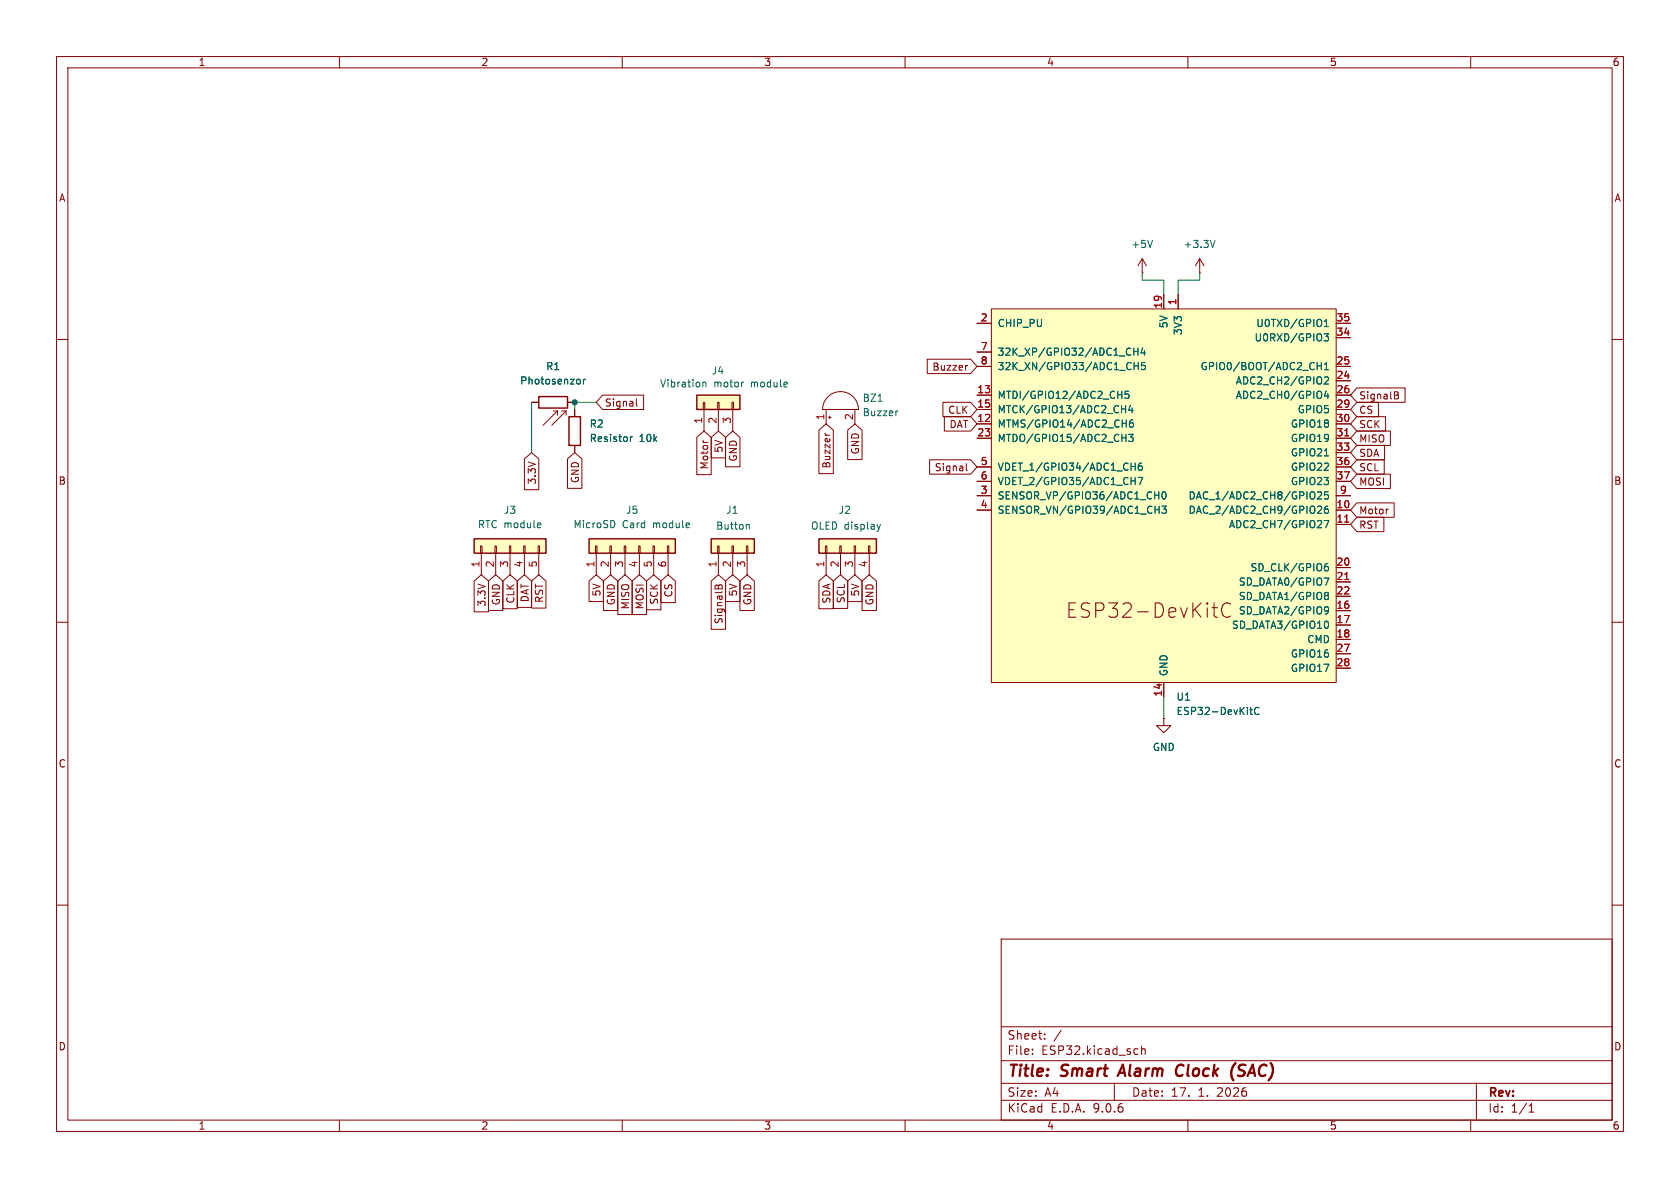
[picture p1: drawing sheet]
<svg xmlns="http://www.w3.org/2000/svg" width="297mm" height="210mm" viewBox="0 0 297 210" stroke-linecap="round" stroke-linejoin="round" font-family="sans-serif">
<g fill="none" stroke="#840000" stroke-width=".18">
<path d="M10 10h277v190h-277zM12 12h273v186h-273zM60 10v2M110 10v2M160 10v2M210 10v2M260 10v2M10 60h2M285 60h2M10 110h2M285 110h2M10 160h2"/>
<path d="M177 166h108v32h-108zM285 160h2M60 198v2M110 198v2M160 198v2M177 194.5h108M177 191.5h108M177 187.5h108M177 181.5h108M182.5 186.3v.1M182.5 185.5v.1M184.7 183.6v.1"/>
<path d="M184.7 182.8v.1M187.6 182.1l-1.3 2M197 191.5v3M201 185.4l.2 .1M201.2 186.3l-.2 .1M201.8 184.9v1.5M201.8 185.5l.2-.1 .4 .1 .1 .9M210 198v2M260 198v2M261 191.5v6.5M270.3 196.6h.9M270.3 195.5l.4-.4v1.5"/>
</g>
<path d="M198.5 188.2l-.9 2M208.9 188.2a1.13 1.13 0 0 0-1 .7 1.13 1.13 0 0 0 .3 1.2l.2 .1 .5-.1M218.4 187.9l-.1 .1M218.8 190.1l.8 .1M219.5 188.2l-.2 .1a.46 .46 0 0 0-.3 .5 .46 .46 0 0 0 .3 .4" fill="none" stroke="#840000" stroke-width=".4"/>
<path d="M123.2 69.9h7.6v2.5h-7.6z" fill="#ffffc2"/>
<path d="M123.2 69.9h7.6v2.5h-7.6z" fill="none" stroke="#840000" stroke-width=".25"/>
<path d="M212.1 48.3h.1M212.1 45.7l-.8 1.3M212.1 45.7l.8 1.3M212.1 45.7v2.6M124.3 71.1h.3v1.3h-.3zM124.5 72.4v3.8M126.9 71.1h.2v1.3h-.2zM127 72.4v3.8M129.4 71.1h.3v1.3h-.3zM129.5 72.4v3.8" fill="none" stroke="#840000" stroke-width=".18"/>
<path d="M214.8 42.5l-.4 1.3M124.3 67.6v.8M124.3 67.7l.1-.1h.3l.1 .8M131.5 67.6h-.3" fill="none" stroke="#006464" stroke-width=".18"/>
<path d="M83.8 95.3h12.7v2.5h-12.7z" fill="#ffffc2"/>
<path d="M83.8 95.3h12.7v2.5h-12.7z" fill="none" stroke="#840000" stroke-width=".25"/>
<path d="M85 96.5h.2v1.3h-.2zM85.1 97.8v3.8M87.5 96.5h.3v1.3h-.3zM87.6 97.8v3.8M90 96.5h.3v1.3h-.3zM90.2 97.8v3.8M92.6 96.5h.2v1.3h-.2zM92.7 97.8v3.8M95.1 96.5h.3v1.3h-.3zM95.2 97.8v3.8" fill="none" stroke="#840000" stroke-width=".18"/>
<path d="M95.2 92.4l.4 .1v.2l-.6 .2M95.6 93.2l-.4 .1" fill="none" stroke="#006464" stroke-width=".18"/>
<path d="M144.8 95.3h10.1v2.5h-10.1z" fill="#ffffc2"/>
<path d="M95.2 70.1h5.1v2h-5.1zM100.6 73.7h2v5h-2zM144.8 95.3h10.1v2.5h-10.1z" fill="none" stroke="#840000" stroke-width=".25"/>
<g fill="none" stroke="#840000" stroke-width=".18">
<path d="M94 71.1h1.2M97.8 72.6h.8M98.6 72.6l-2.6 2.6M98.6 72.6v.8M99.3 72.6h.8M100.1 72.6l-2.6 2.6M100.1 72.6v.8M100.3 71.1h1.3M101.6 72.4v1.3M101.6 78.7v1.3M145.9 96.5h.3v1.3h-.3zM146 97.8v3.8"/>
<path d="M148.5 96.5h.2v1.3h-.2zM148.6 97.8v3.8M151 96.5h.3v1.3h-.3zM151.1 97.8v3.8M153.5 96.5h.3v1.3h-.3zM153.7 97.8v3.8"/>
</g>
<path d="M102.4 67l.2 .3v.3l-.2 .3M103.1 67v.9M103.5 67l-.4 .3M111.4 77.2v.8M111.8 77.2l-.4 .2M155 92.7l.4 .8M155.4 93.5l-.2 .3M155.7 92.7l-.3 .8" fill="none" stroke="#006464" stroke-width=".18"/>
<path d="M125.7 95.3h7.6v2.5h-7.6z" fill="#ffffc2"/>
<path d="M125.7 95.3h7.6v2.5h-7.6z" fill="none" stroke="#840000" stroke-width=".25"/>
<path d="M126.9 96.5h.2v1.3h-.2zM127 97.8v3.8M129.4 96.5h.3v1.3h-.3zM129.5 97.8v3.8M132 96.5h.2v1.3h-.2zM132.1 97.8v3.8" fill="none" stroke="#840000" stroke-width=".18"/>
<path d="M132.1 92.7l.4 .2v.6" fill="none" stroke="#006464" stroke-width=".18"/>
<path d="M104.1 95.3h15.3v2.5h-15.3z" fill="#ffffc2"/>
<path d="M104.1 95.3h15.3v2.5h-15.3z" fill="none" stroke="#840000" stroke-width=".25"/>
<g fill="none" stroke="#840000" stroke-width=".18">
<path d="M201.9 48.3h.1M201.9 45.7l-.7 1.3M201.9 45.7l.8 1.3M201.9 45.7v2.6M105.3 96.5h.2v1.3h-.2zM105.4 97.8v3.8M107.8 96.5h.3v1.3h-.3zM107.9 97.8v3.8M110.4 96.5h.2v1.3h-.2zM110.5 97.8v3.8M112.9 96.5h.3v1.3h-.3zM113 97.8v3.8"/>
<path d="M115.4 96.5h.3v1.3h-.3zM115.6 97.8v3.8M118 96.5h.2v1.3h-.2zM118.1 97.8v3.8"/>
</g>
<path d="M203.7 42.5l-.4 1.3M108.6 92.2l.1 .4-.1 .5" fill="none" stroke="#006464" stroke-width=".18"/>
<path d="M175.3 54.6h60.9v66.1h-60.9z" fill="#ffffc2"/>
<g fill="none" stroke="#840000" stroke-width=".18">
<path d="M172.7 57.2h2.6M175.3 54.6h60.9v66.1h-60.9zM205.7 52.1v2.5M208.3 52.1v2.5M236.2 57.2h2.6M236.2 59.7h2.6M94 71.1h1.2M100.3 71.1h1.3M101.6 72.4v1.3M101.6 78.7v1.3M106.5 69.8h7.3v2.6h-7.3l-1.1-1.3zM112.5 70.5v1.1l.2 .2"/>
<path d="M123.2 77.3l1.3-1.1 1.2 1.1v6.6h-2.5zM124.3 77.8v.2M125.7 77.3l1.3-1.1 1.3 1.1v3.6h-2.6zM128.3 77.3l1.2-1.1 1.3 1.1v5.2h-2.5zM144.8 76l1.2-1.1 1.3 1.1v7.7h-2.5zM145.9 76.6v.2M146 72.4v2.5M146.3 70.2a3.2 3.2 0 0 1 3.5-.7 3.2 3.2 0 0 1 2 2.9h-6.4a3.2 3.2 0 0 1 .9-2.2zM146.4 73.8h.5M146.7 73.5v.5M149.9 76l1.2-1.1 1.3 1.1v5.2h-2.5zM151.1 72.4v2.5"/>
<path d="M163.9 63.5h7.7l1.1 1.3-1.1 1.2h-7.7zM166.7 71.1h4.9l1.1 1.3-1.1 1.3h-4.9zM166.9 73.7h4.7l1.1 1.2-1.1 1.3h-4.7zM171.1 64.6l-.3 .1M172.7 62.2h2.6M172.7 64.8h2.6M172.7 69.9h2.6M172.7 72.4h2.6M172.7 74.9h2.6M172.7 77.5h2.6M236.2 64.8h2.6M236.2 69.9h2.6"/>
<path d="M236.2 72.4h2.6M236.2 74.9h2.6M236.2 77.5h2.6M236.2 67.3h2.6M239.9 78.7h4.9v2.6h-4.9l-1.1-1.3zM239.9 71.1h3.8v2.6h-3.8l-1.1-1.3zM239.9 73.7h5.1v2.5h-5.1l-1.1-1.3zM239.9 68.6h8.5v2.5h-8.5l-1.1-1.2zM239.9 76.2h5.9v2.5h-5.9l-1.1-1.2zM246.5 69.3l.6 .1 .1 .2-.3 .3M246.5 69.9h.4M246.9 69.9l.3 .2v.3l-.7 .1"/>
<path d="M92.7 81.1l1.3-1.1 1.3 1.1v5.5h-2.6zM100.3 81.1l1.3-1.1 1.3 1.1v5.2h-2.6zM164.3 81.3h7.3l1.1 1.3-1.1 1.2h-7.3zM170.8 82v1l.2 .2M172.7 82.6h2.6M172.7 85.1h2.6M172.7 87.6h2.6M172.7 90.2h2.6M236.2 82.6h2.6M236.2 85.1h2.6M236.2 87.6h2.6M236.2 90.2h2.6"/>
<path d="M236.2 80h2.6M236.2 92.7h2.6M239.9 88.9h6.6v2.5h-6.6l-1.1-1.2zM239.9 81.3h4.8v2.5h-4.8l-1.1-1.2zM239.9 91.4h4.8v2.6h-4.8l-1.1-1.3zM239.9 83.8h5.9v2.6h-5.9l-1.1-1.3zM245.3 90h.1M83.8 102.7l1.3-1.1 1.3 1.1v5.5h-2.6zM86.4 102.7l1.2-1.1 1.3 1.1v5.2h-2.5zM88.9 102.7l1.3-1.1 1.2 1.1v4.9h-2.5zM91.4 102.7l1.3-1.1 1.3 1.1v4.7h-2.6zM94 102.7l1.2-1.1 1.3 1.1v4.8h-2.5z"/>
<path d="M104.1 102.7l1.3-1.1 1.3 1.1v3.6h-2.6zM106.7 102.7l1.2-1.1 1.3 1.1v5.2h-2.5zM109.2 102.7l1.3-1.1 1.3 1.1v5.9h-2.6zM111.8 102.7l1.2-1.1 1.3 1.1v5.9h-2.5zM114.3 102.7l1.3-1.1 1.2 1.1v5.1h-2.5zM116.8 102.7l1.3-1.1 1.3 1.1v3.8h-2.6zM125.7 102.7l1.3-1.1 1.3 1.1v8.5h-2.6zM127 103.7l.2-.3h.3l.2 .7M127 103.7l-.2-.3-.3 .1-.1 .6M127 103.7v.4M128.3 102.7l1.2-1.1 1.3 1.1v3.6h-2.5zM130.8 102.7l1.3-1.1 1.3 1.1v5.2h-2.6z"/>
<path d="M144.8 102.7l1.2-1.1 1.3 1.1v4.9h-2.5zM147.3 102.7l1.3-1.1 1.3 1.1v4.9h-2.6zM149.9 102.7l1.2-1.1 1.3 1.1v3.6h-2.5zM152.4 102.7l1.3-1.1 1.2 1.1v5.2h-2.5zM214.3 107.4h.9M214.6 108.8l.2 .2 .4 .1M217.5 106.8a.95 .95 0 0 0-1.1-.1 .95 .95 0 0 0-.4 1 1.08 1.08 0 0 0 .3 1.1 1.08 1.08 0 0 0 1.1 .2l.1-.1M236.2 100.3h2.6M236.2 102.9h2.6M236.2 105.4h2.6M236.2 108h2.6M236.2 110.5h2.6"/>
<path d="M236.2 113h2.6M236.2 115.6h2.6M236.2 118.1h2.6M205.7 127v1.3h1.3l-1.3 1.2-1.2-1.2h1.2M205.7 127h.1M205.7 120.7v2.5"/>
</g>
<g fill="none" stroke="#006464" stroke-width=".18">
<path d="M234.1 59h.8l-.5 .5 .4 .1v.5l-.2 .2-.5-.1M234.1 57.7h.8M234.1 56.8l.4-.3v1.2M102.4 67l.2 .3v.3l-.2 .3M103.1 67v.9M103.5 67l-.4 .3M111.4 77.2v.8M111.8 77.2l-.4 .2M155.2 70.9h.8M158.7 72.6l-.2 .1M197.6 69.8h.7M198.3 72.3h.7"/>
<path d="M198.3 69.2v1.2M198.3 77.4h.8M198.4 74.8h.7M199 71.7v1.3M199.1 76.8v1.2M199.1 74.2v1.3M199.5 69.2h-.6v.6l.2-.2 .4 .1 .1 .2-.1 .4-.1 .1-.5-.1M199.5 76.8h.8l-.4 .5 .4 .1v.5l-.2 .1-.6-.1M199.8 71.6l-.3 .9h.8M200.1 72.1v.9M200.3 74.2l-.4 .1a.86 .86 0 0 0 0 1.2l.4-.1 .1-.4-.3-.3h-.2l-.2 .3M200.4 61.5v1.3"/>
<path d="M200.4 62.1h.8M200.5 64.1v1.2M200.5 64.7h.7M201.2 61.5v1.3M201.2 64.1v1.2M202 61.5l-.3 .9h.8M202.3 62v.8M202.4 64.1h-.6v.6l.2-.1h.4l.1 .2-.1 .4-.1 .1-.5-.1M232.9 64.7h.7M233.6 64.1v1.2M234.1 65.3h.8M234.1 64.4l.4-.3v1.2"/>
<path d="M234.1 66.7l.5-.1 .3 .4-.8 .9h.8M234.4 69.1l-.3 .9h.8M234.7 69.6v.8M200 82.5h.7M200 85h.7M200.7 81.9v1.2M200.7 84.4v1.3M201.2 84.4h.8l-.5 1.3M201.8 81.9h-.3a.86 .86 0 0 0 0 1.2l.4-.1 .1-.4-.3-.3h-.2l-.3 .3M204.1 87.5h.8M204.2 90.1h.7M204.9 86.9v1.3"/>
<path d="M204.9 89.5v1.2M205.4 89.5h.8l-.4 .5 .3 .1v.5l-.2 .1-.5-.1M205.6 87l.1-.1a.68 .68 0 0 1 .4 .7 .68 .68 0 0 1-.4 .6 .84 .84 0 0 1-.1-1.2zM232.9 87.1l.5-.2 .3 .4-.8 .9h.8M232.9 89.6l.5-.1 .3 .3-.8 .9h.8M234.1 92h.8l-.5 1.3M234.1 80.6h.8M234.7 89.5h-.3a.86 .86 0 0 0 0 1.2l.4-.1 .1-.4-.3-.2h-.3l-.2 .2M234.7 99.6l-.3 .1-.2 .2M234.8 86.9h-.6l-.1 .6 .2-.1 .4 .1 .2 .2-.1 .4-.2 .1-.5-.1M234.1 102.2h.8l-.5 1.2M234.3 100.2l.3-.1 .3 .3-.2 .4h-.4"/>
<path d="M234.3 109.9l.1-.1a.68 .68 0 0 1 .5 .6 .68 .68 0 0 1-.5 .7l-.1-.2M234.4 104.7h.2l.3 .3-.3 .3M234.4 107.3l.4 .1a.84 .84 0 0 1-.3 1.1M234.4 105.3h.2M234.6 105.3l.3 .2v.2l-.2 .2-.3 .1M234.9 107.8l-.3 .2h-.2M220.9 125.5h.5M221.1 125v1.1l.3 .2M222.6 125.2a.6 .6 0 0 0-.9 .4 .6 .6 0 0 0 .6 .7l.3-.1"/>
</g>
<path d="M237.7 77.1h.8M237.7 92.3h.8M237.7 102.5h.8" fill="none" stroke="#a90000" stroke-width=".18"/>
<path d="M201.9 48.3v1.2h3.8v2.6M212.1 48.3v1.2h-3.8v2.6M94 71.1v8.9M105.4 71.1h-3.8v1.3M205.7 123.2v3.8" fill="none" stroke="#009600" stroke-width=".18"/>
<circle cx="101.6" cy="71.1" r=".46" fill="#009600" stroke="#009600" stroke-width=".18"/>
<text font-size="3.5" fill="#840000" x="188.4" y="109.4">ESP32-DevKitC</text>
<g font-size="2.8" fill="#840000">
<text x="178" y="190.9">Title:</text>
<text x="187.7" y="190.9">Smart</text>
<text x="198.7" y="190.9">Alarm</text>
<text x="209.5" y="190.9">Clock</text>
<text x="220.1" y="190.9">(SAC)</text>
</g>
<g font-size="2.1" fill="#840000">
<text x="178" y="184">Sheet:</text>
<text x="178" y="186.7">File:</text>
<text x="184.1" y="186.7">ESP32.kicad_sch</text>
<text x="178" y="196.9">KiCad</text>
<text x="178" y="194.1">Size:</text>
<text x="184.7" y="194.1">A4</text>
<text x="185.7" y="196.9">E.D.A.</text>
<text x="193.3" y="196.9">9.0.6</text>
<text x="200" y="194.1">Date:</text>
<text x="207" y="194.1">17.</text>
<text x="211.9" y="194.1">1.</text>
<text x="215.3" y="194.1">2026</text>
<text x="263" y="194.3">Rev:</text>
<text x="263" y="196.9">Id:</text>
<text x="267.1" y="196.9">1/1</text>
</g>
<g font-size="1.8" fill="#840000">
<text x="35" y="11.9">1</text>
<text x="85" y="11.9">2</text>
<text x="135" y="11.9">3</text>
<text x="185" y="11.9">4</text>
<text x="235" y="11.9">5</text>
<text x="285" y="11.9">6</text>
<text x="10.3" y="35.9">A</text>
<text x="285.3" y="35.9">A</text>
<text x="164.7" y="65.7">Buzzer</text>
<text x="240.2" y="70.8">SignalB</text>
<text x="106.8" y="72.1">Signal</text>
<text x="167.5" y="73.3">CLK</text>
<text x="167.8" y="75.9">DAT</text>
<text x="240.2" y="73.3">CS</text>
<text x="240.2" y="75.9">SCK</text>
<text x="125.4" y="83.1" transform="rotate(-90 125.4 83.1)">Motor</text>
<text x="128" y="80.1" transform="rotate(-90 128 80.1)">5V</text>
<text x="130.5" y="81.7" transform="rotate(-90 130.5 81.7)">GND</text>
<text x="147" y="82.9" transform="rotate(-90 147 82.9)">Buzzer</text>
<text x="152.1" y="80.4" transform="rotate(-90 152.1 80.4)">GND</text>
<text x="165.2" y="83.5">Signal</text>
<text x="240.2" y="81">SDA</text>
<text x="240.2" y="78.4">MISO</text>
<text x="240.2" y="83.5">SCL</text>
<text x="10.3" y="85.9">B</text>
<text x="94.9" y="85.8" transform="rotate(-90 94.9 85.8)">3.3V</text>
<text x="102.6" y="85.5" transform="rotate(-90 102.6 85.5)">GND</text>
<text x="240.2" y="86">MOSI</text>
<text x="285.3" y="85.9">B</text>
<text x="240.2" y="91.1">Motor</text>
<text x="240.2" y="93.7">RST</text>
<text x="86" y="107.3" transform="rotate(-90 86 107.3)">3.3V</text>
<text x="88.6" y="107.1" transform="rotate(-90 88.6 107.1)">GND</text>
<text x="91.1" y="106.8" transform="rotate(-90 91.1 106.8)">CLK</text>
<text x="93.7" y="106.6" transform="rotate(-90 93.7 106.6)">DAT</text>
<text x="96.2" y="106.7" transform="rotate(-90 96.2 106.7)">RST</text>
<text x="106.4" y="105.5" transform="rotate(-90 106.4 105.5)">5V</text>
<text x="108.9" y="107.1" transform="rotate(-90 108.9 107.1)">GND</text>
<text x="111.4" y="107.8" transform="rotate(-90 111.4 107.8)">MISO</text>
<text x="114" y="107.8" transform="rotate(-90 114 107.8)">MOSI</text>
<text x="116.5" y="107" transform="rotate(-90 116.5 107)">SCK</text>
<text x="119.1" y="105.7" transform="rotate(-90 119.1 105.7)">CS</text>
<text x="130.5" y="105.5" transform="rotate(-90 130.5 105.5)">5V</text>
<text x="133" y="107.1" transform="rotate(-90 133 107.1)">GND</text>
<text x="147" y="106.8" transform="rotate(-90 147 106.8)">SDA</text>
<text x="149.5" y="106.7" transform="rotate(-90 149.5 106.7)">SCL</text>
<text x="152.1" y="105.5" transform="rotate(-90 152.1 105.5)">5V</text>
<text x="154.6" y="107.1" transform="rotate(-90 154.6 107.1)">GND</text>
<text x="128" y="110.4" transform="rotate(-90 128 110.4)">SignalB</text>
<text x="10.3" y="135.9">C</text>
<text x="285.3" y="135.9">C</text>
<text x="10.3" y="185.9">D</text>
<text x="285.3" y="185.9">D</text>
<text x="35" y="199.9">1</text>
<text x="85" y="199.9">2</text>
<text x="135" y="199.9">3</text>
<text x="185" y="199.9">4</text>
<text x="235" y="199.9">5</text>
<text x="285" y="199.9">6</text>
</g>
<g font-size="1.8" fill="#006464">
<text x="199.9" y="44">+5V</text>
<text x="209.1" y="44">+3.3V</text>
<text x="176.3" y="58">CHIP_PU</text>
<text x="206.6" y="58.1" transform="rotate(-90 206.6 58.1)">5V</text>
<text x="209.1" y="59.3" transform="rotate(-90 209.1 59.3)">3V3</text>
<text x="222" y="58">U0TXD/GPIO1</text>
<text x="96.4" y="65.6">R1</text>
<text x="176.3" y="63.1">32K_XP/GPIO32/ADC1_CH4</text>
<text x="176.3" y="65.6">32K_XN/GPIO33/ADC1_CH5</text>
<text x="212.1" y="65.6">GPIO0/BOOT/ADC2_CH1</text>
<text x="221.7" y="60.6">U0RXD/GPIO3</text>
<text x="91.9" y="68.2">Photosenzor</text>
<text x="116.6" y="68.7">Vibration</text>
<text x="125.7" y="66.4">J4</text>
<text x="126.2" y="68.7">motor</text>
<text x="132.8" y="68.7">module</text>
<text x="152.4" y="71.2">BZ1</text>
<text x="176.3" y="70.7">MTDI/GPIO12/ADC2_CH5</text>
<text x="218.4" y="68.2">ADC2_CH2/GPIO2</text>
<text x="218.4" y="70.7">ADC2_CH0/GPIO4</text>
<text x="104.1" y="75.8">R2</text>
<text x="152.4" y="73.8">Buzzer</text>
<text x="176.3" y="73.3">MTCK/GPIO13/ADC2_CH4</text>
<text x="176.3" y="75.8">MTMS/GPIO14/ADC2_CH6</text>
<text x="228.1" y="75.8">GPIO18</text>
<text x="229.3" y="73.3">GPIO5</text>
<text x="104.1" y="78.3">Resistor</text>
<text x="113" y="78.3">10k</text>
<text x="176.3" y="78.3">MTDO/GPIO15/ADC2_CH3</text>
<text x="176.3" y="83.4">VDET_1/GPIO34/ADC1_CH6</text>
<text x="228.1" y="78.3">GPIO19</text>
<text x="228.1" y="80.9">GPIO21</text>
<text x="228.1" y="83.4">GPIO22</text>
<text x="176.3" y="86">VDET_2/GPIO35/ADC1_CH7</text>
<text x="176.3" y="88.5">SENSOR_VP/GPIO36/ADC1_CH0</text>
<text x="210" y="88.5">DAC_1/ADC2_CH8/GPIO25</text>
<text x="228.1" y="86">GPIO23</text>
<text x="84.4" y="93.6">RTC module</text>
<text x="89" y="91">J3</text>
<text x="101.3" y="93.6">MicroSD</text>
<text x="110" y="93.6">Card</text>
<text x="110.6" y="91">J5</text>
<text x="115.5" y="93.6">module</text>
<text x="126.5" y="93.8">Button</text>
<text x="128.3" y="91">J1</text>
<text x="143.3" y="93.8">OLED display</text>
<text x="148.2" y="91">J2</text>
<text x="176.3" y="91">SENSOR_VN/GPIO39/ADC1_CH3</text>
<text x="210" y="91">DAC_2/ADC2_CH9/GPIO26</text>
<text x="217.2" y="93.6">ADC2_CH7/GPIO27</text>
<text x="221" y="101.2">SD_CLK/GPIO6</text>
<text x="218.9" y="103.7">SD_DATA0/GPIO7</text>
<text x="218.9" y="106.3">SD_DATA1/GPIO8</text>
<text x="217.7" y="111.4">SD_DATA3/GPIO10</text>
<text x="218.9" y="108.8">SD_DATA2/GPIO9</text>
<text x="231" y="113.9">CMD</text>
<text x="206.6" y="119.6" transform="rotate(-90 206.6 119.6)">GND</text>
<text x="228.1" y="116.4">GPIO16</text>
<text x="228.1" y="119">GPIO17</text>
<text x="207.9" y="124.1">U1</text>
<text x="207.9" y="126.6">ESP32-DevKitC</text>
<text x="203.7" y="132.9">GND</text>
</g>
<g font-size="1.8" fill="#a90000">
<text x="173.3" y="56.9">2</text>
<text x="205.5" y="54.7" transform="rotate(-90 205.5 54.7)">19</text>
<text x="208" y="54" transform="rotate(-90 208 54)">1</text>
<text x="236.2" y="56.9">35</text>
<text x="236.2" y="59.4">34</text>
<text x="173.3" y="62">7</text>
<text x="173.3" y="64.5">8</text>
<text x="236.2" y="64.5">25</text>
<text x="172.7" y="69.6">13</text>
<text x="236.2" y="67.1">24</text>
<text x="236.2" y="69.6">26</text>
<text x="124.2" y="75" transform="rotate(-90 124.2 75)">1</text>
<text x="126.7" y="75" transform="rotate(-90 126.7 75)">2</text>
<text x="129.3" y="75" transform="rotate(-90 129.3 75)">3</text>
<text x="145.8" y="74.4" transform="rotate(-90 145.8 74.4)">1</text>
<text x="150.9" y="74.4" transform="rotate(-90 150.9 74.4)">2</text>
<text x="172.7" y="72.1">15</text>
<text x="172.7" y="74.7">12</text>
<text x="172.7" y="77.2">23</text>
<text x="236.2" y="72.1">29</text>
<text x="236.2" y="74.7">30</text>
<text x="236.2" y="77.2">31</text>
<text x="173.3" y="82.3">5</text>
<text x="236.2" y="79.8">33</text>
<text x="236.2" y="82.3">36</text>
<text x="173.3" y="84.8">6</text>
<text x="173.3" y="87.4">3</text>
<text x="173.3" y="89.9">4</text>
<text x="236.2" y="84.8">37</text>
<text x="236.2" y="89.9">10</text>
<text x="236.8" y="87.4">9</text>
<text x="236.2" y="92.5">11</text>
<text x="84.8" y="100.4" transform="rotate(-90 84.8 100.4)">1</text>
<text x="87.4" y="100.4" transform="rotate(-90 87.4 100.4)">2</text>
<text x="89.9" y="100.4" transform="rotate(-90 89.9 100.4)">3</text>
<text x="92.5" y="100.4" transform="rotate(-90 92.5 100.4)">4</text>
<text x="95" y="100.4" transform="rotate(-90 95 100.4)">5</text>
<text x="105.2" y="100.4" transform="rotate(-90 105.2 100.4)">1</text>
<text x="107.7" y="100.4" transform="rotate(-90 107.7 100.4)">2</text>
<text x="110.2" y="100.4" transform="rotate(-90 110.2 100.4)">3</text>
<text x="112.8" y="100.4" transform="rotate(-90 112.8 100.4)">4</text>
<text x="115.3" y="100.4" transform="rotate(-90 115.3 100.4)">5</text>
<text x="117.9" y="100.4" transform="rotate(-90 117.9 100.4)">6</text>
<text x="126.7" y="100.4" transform="rotate(-90 126.7 100.4)">1</text>
<text x="129.3" y="100.4" transform="rotate(-90 129.3 100.4)">2</text>
<text x="131.8" y="100.4" transform="rotate(-90 131.8 100.4)">3</text>
<text x="145.8" y="100.4" transform="rotate(-90 145.8 100.4)">1</text>
<text x="148.3" y="100.4" transform="rotate(-90 148.3 100.4)">2</text>
<text x="150.9" y="100.4" transform="rotate(-90 150.9 100.4)">3</text>
<text x="153.4" y="100.4" transform="rotate(-90 153.4 100.4)">4</text>
<text x="236.2" y="100.1">20</text>
<text x="236.2" y="102.6">21</text>
<text x="236.2" y="105.2">22</text>
<text x="236.2" y="107.7">16</text>
<text x="236.2" y="110.2">17</text>
<text x="236.2" y="112.8">18</text>
<text x="236.2" y="115.3">27</text>
<text x="236.2" y="117.9">28</text>
<text x="205.5" y="123.2" transform="rotate(-90 205.5 123.2)">14</text>
</g>
</svg>
